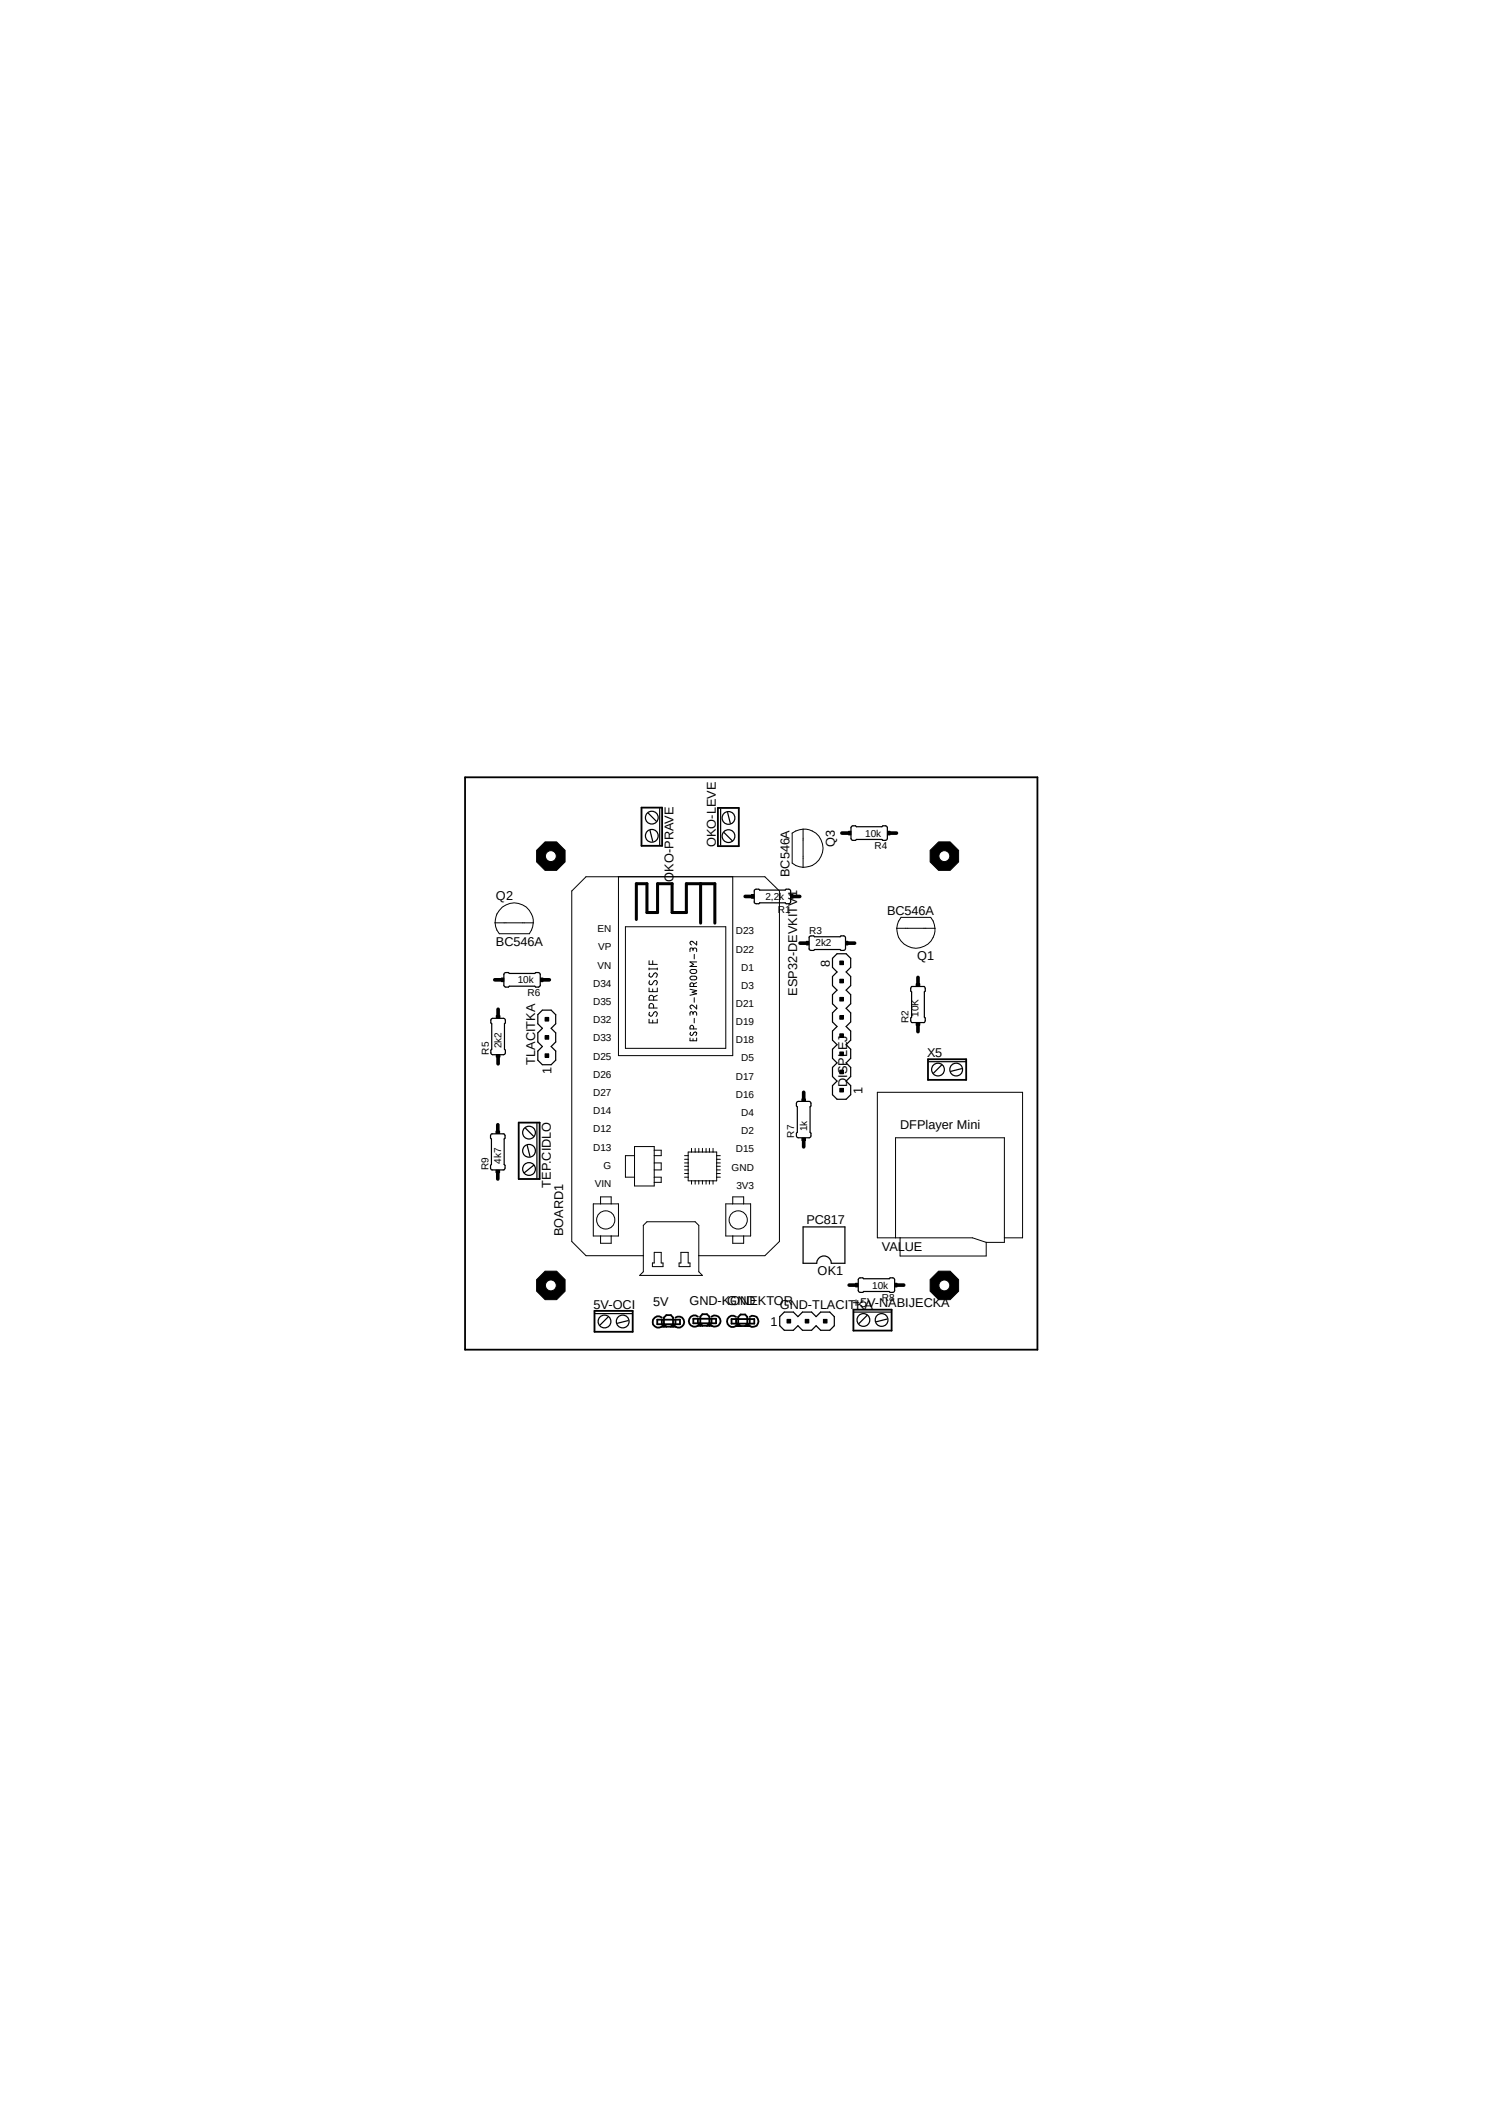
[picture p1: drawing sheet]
<svg xmlns="http://www.w3.org/2000/svg" width="210mm" height="297mm" viewBox="0 0 210 297" stroke-linecap="round" stroke-linejoin="round" font-family="sans-serif">
<path d="M64.8 108.4l80.3 80.2M145.1 108.4l-80.3 80.2" fill="none" stroke="#fff" stroke-width=".14"/>
<circle cx="76.9" cy="179.5" r="2.15" fill="#000"/>
<circle cx="76.9" cy="179.5" r="2.15" fill="none" stroke="#000" stroke-width=".14"/>
<circle cx="76.9" cy="179.5" r=".76" fill="#fff"/>
<g fill="none" stroke="#000" stroke-width=".14">
<circle cx="76.9" cy="179.5" r=".76"/>
<circle cx="131.9" cy="179.5" r="2.15"/>
</g>
<circle cx="131.9" cy="179.5" r="2.15" fill="#000"/>
<circle cx="131.9" cy="179.5" r=".76" fill="#fff"/>
<g fill="none" stroke="#000" stroke-width=".14">
<circle cx="76.9" cy="119.5" r="2.15"/>
<circle cx="131.9" cy="179.5" r=".76"/>
</g>
<circle cx="76.9" cy="119.5" r="2.15" fill="#000"/>
<circle cx="76.9" cy="119.5" r=".76" fill="#fff"/>
<g fill="none" stroke="#000" stroke-width=".14">
<circle cx="76.9" cy="119.5" r=".76"/>
<circle cx="131.9" cy="119.5" r="2.15"/>
</g>
<circle cx="131.9" cy="119.5" r="2.15" fill="#000"/>
<circle cx="131.9" cy="119.5" r=".76" fill="#fff"/>
<g fill="none" stroke="#000" stroke-width=".14">
<path d="M112.1 115.8a2.67 2.67 0 0 1 2.8 2.6 2.67 2.67 0 0 1-2.8 2.7M112.1 115.8l-1 .2-.5 .3v4.2l.5 .4 1 .2M112.1 115.8v5.3M118.5 116.1h.3v.5h-.3zM124 116.1h.3v.5h-.3zM69.1 128.9a2.67 2.67 0 0 1 2.7-2.8 2.67 2.67 0 0 1 2.7 2.8M69.1 128.9l.3 1 .3 .5h4.2l.5-1 .1-.5M69.1 128.9h5.4M70 136.6h.4v.5h-.4zM75.5 136.6h.3v.5h-.3zM86.4 122.4v25h15.9v-25M87.3 129.4h14v17h-14z"/>
<path d="M90.6 138v.5h1.2v-.5M90.6 134.2v.5h1.2M90.6 135.2v.2M90.6 135.3h1.2M90.7 136.9a.33 .33 0 0 0 .2 .6h.1l.3-.5a.25 .25 0 0 1 .3-.1 .25 .25 0 0 1 .2 .3l-.2 .3M90.7 135.9a.33 .33 0 0 0 .2 .5l.2-.1 .2-.3a.25 .25 0 0 1 .3-.1 .25 .25 0 0 1 .2 .2l-.2 .4M91.1 134.2v.5M91.1 138.1v.4M91.3 139.7v-.4a.32 .32 0 0 0-.3-.3 .32 .32 0 0 0-.4 .3v.4h1.2M91.8 135.2v.2M91.8 139l-.5 .2M96.4 135.6l.2-.2h.4h.2l.1 .3-.3 .2h-.4l-.2-.2z"/>
<path d="M96.4 138.1l.9 .2-.7 .3 .7 .2-.9 .2M96.5 136.4h.7l.1 .3-.3 .1h-.5l-.1-.1zM96.8 132.6l.1-.2h.2l.2 .2v.3M96.8 132.8v-.3a.22 .22 0 0 0-.2-.1 .22 .22 0 0 0-.2 .1v.4M96.9 137.8l-.1-.5-.1-.1-.3 .1v.5h.9M96.9 133.3v.6M96.9 139.3v.7M97.3 131.4v.6l-.6-.6a.23 .23 0 0 0-.3 .3l.2 .3M97.3 137.2l-.4 .2M97.3 134.3h-.9l.5 .4-.5 .3h.9M104.9 124.9h.4v.5h-.4zM110.4 124.9h.3v.5h-.3z"/>
<path d="M112.6 131.4h.3v.6h-.3zM117.3 139.3h.5v.5h-.5zM117.3 136.7h.5v.5h-.5zM117.3 134.2h.5v.5h-.5zM118.1 131.4h.3v.6h-.3zM125.2 129.6a2.67 2.67 0 0 0 2.7 2.8 2.67 2.67 0 0 0 2.7-2.8M125.2 129.6h5.4M125.5 128.7l.3-.6h4.2l.3 .5 .3 1M125.5 128.6l-.3 1M127.9 137.4h.5v.3h-.5zM69.3 157.9h.5v.4h-.5zM69.3 141.8h.5v.4h-.5z"/>
<path d="M69.3 147.3h.5v.3h-.5zM76.1 144.6h.5v.5h-.5zM76.1 147.2h.5v.5h-.5zM76.1 142.1h.5v.5h-.5zM90.6 142.3v.5h1.2v-.5M90.7 141.4a.33 .33 0 0 0 .2 .5l.2-.1 .2-.4a.25 .25 0 0 1 .3-.1 .25 .25 0 0 1 .2 .2l-.2 .4M91.1 142.5v.3M91.3 140.8v-.3a.32 .32 0 0 0-.3-.4 .32 .32 0 0 0-.4 .4v.3h1.2M96.4 144.9v.4h.9v-.4M96.4 144.1a.24 .24 0 0 0 0 .3 .24 .24 0 0 0 .2 .2l.3-.4 .3-.1a.31 .31 0 0 1 0 .5M96.8 141.5l.1-.2h.2l.2 .2v.3M96.8 141.7l-.1-.3-.2-.1-.1 .2v.3"/>
<path d="M96.8 145v.3M96.9 143.7l-.1-.4-.3-.1-.1 .1v.4h.9M96.9 142.2v.6M97.3 140.3v.6l-.6-.5a.23 .23 0 0 0-.3 .2l.2 .3M112 153.5h.5v.3h-.5zM112 158.9h.5v.4h-.5zM117.3 149.4h.5v.5h-.5zM117.3 152h.5v.5h-.5zM117.3 146.9h.5v.5h-.5zM117.3 144.4h.5v.5h-.5zM117.3 141.8h.5v.5h-.5zM127.9 142.8h.5v.4h-.5z"/>
<path d="M69.3 163.4h.5v.3h-.5zM82.8 168.1h3.6v4.5h-3.6zM83.9 168.1v-1h1.4v1M83.9 172.6v1h1.4v-1M88.6 160.1h2.8v5.5h-2.8zM88.6 161.4h-1.3v3h1.3M89.8 175.3h-8l-2-1.9v-49l2-2h25l2 2v49l-2 1.9h-9.2M89.8 171.1l.5-.5h6.8l.5 .5v6.5l.5 .5h-8.8l.5-.5zM91.4 174.9h.9v1.5h.3v.5h-1.5v-.5h.3zM91.4 160.6h.9v.8h-.9M91.4 162.4h.9v1h-.9M91.4 164.4h.9v.7h-.9"/>
<path d="M95.1 174.9h1v1.5h.3v.5h-1.6v-.5h.3zM95.6 161.4h.5M95.6 164.4h.5M95.6 163.4h.5M95.6 162.4h.5M95.6 163.9h.5M95.6 162.9h.5M95.6 161.9h.5M96.1 160.9h4v4h-4zM96.6 160.4v.5M96.6 164.9v.5M97.1 160.4v.5"/>
<path d="M97.1 164.9v.5M97.6 160.4v.5M97.6 164.9v.5M98.1 160.4v.5M98.1 164.9v.5M98.6 160.4v.5M98.6 164.9v.5M99.1 160.4v.5M99.1 164.9v.5M99.6 160.4v.5M99.6 164.9v.5M100.1 161.4h.5"/>
<path d="M100.1 164.4h.5M100.1 163.4h.5M100.1 162.4h.5M100.1 163.9h.5M100.1 162.9h.5M100.1 161.9h.5M101.3 168.1h3.5v4.5h-3.5zM102.3 168.1v-1h1.5v1M102.3 172.6v1h1.5v-1M119.5 179.2h.3v.5h-.3zM124.9 179.2h.4v.5h-.4zM125.1 172.8v-13.9h15.2v14.6h-2.6"/>
<path d="M125.7 172.8v2.6h12v-1.9M140.3 172.8h2.5v-20.3h-20.3v20.3h13.3l1.9 .7M109.9 184.2h.5v.5h-.5zM112.4 184.2h.5v.5h-.5zM115 184.2h.5v.5h-.5z"/>
<circle cx="131.9" cy="119.5" r=".76"/>
<circle cx="84.6" cy="170.3" r="1.27"/>
<circle cx="103.1" cy="170.3" r="1.27"/>
</g>
<g fill="none" stroke="#000" stroke-width=".25">
<path d="M64.9 108.5h80v80h-80zM89.6 112.8h2.9v5.3h-2.9zM100.2 112.8h3v5.4h-3zM72.4 156.8h3v7.8h-3zM129.6 147.9h5.3v2.9h-5.3zM83 183h5.3v3h-5.3zM91.8 184.3h3.2v.6h-3.2zM92.4 184a.79 .79 0 0 0-1 .1 .79 .79 0 0 0 0 1 .79 .79 0 0 0 1 .2M92.4 184.3v.6M92.4 185.3h1.9M92.4 185.3l.3-.4 .3 .4M92.7 185.3v-1.3l.3-.4h.7l.3 .4v1.3"/>
<path d="M93.7 185.3l.3-.4 .3 .4M94.3 184.3v.6M94.3 184a.78 .78 0 0 1 1.2 .6 .78 .78 0 0 1-1.2 .7M96.8 184.1h3.2v.7h-3.2zM97.5 183.9a.79 .79 0 0 0-1.1 .1 .79 .79 0 0 0 0 1 .79 .79 0 0 0 1.1 .1M97.5 184.1v.7M97.5 185.1h1.9M97.5 185.1l.3-.3 .3 .3M97.8 185.1v-1.2l.3-.4h.6l.4 .4v1.2M98.7 185.1l.4-.3 .3 .3M99.4 183.9a.79 .79 0 0 1 1 .1 .79 .79 0 0 1 0 1 .79 .79 0 0 1-1 .1M99.4 184.1v.7"/>
<path d="M102.2 184.2h3.1v.6h-3.1zM102.8 184.2v.6M102.8 185.2h1.9M102.8 185.2l.3-.4 .3 .4M102.8 183.9a.79 .79 0 0 0-1.1 .1 .79 .79 0 0 0 0 1.1 .79 .79 0 0 0 1.1 .1M103.1 185.2v-1.3l.3-.3h.7l.3 .3v1.3M104.1 185.2l.3-.4 .3 .4M104.7 184.2v.6M104.7 183.9a.78 .78 0 0 1 1.2 .6 .78 .78 0 0 1-1.2 .7M119.2 182.9h5.3v2.9h-5.3z"/>
</g>
<g fill="none" stroke="#000" stroke-width=".17">
<path d="M90.5 113.5l1.2 1.2M90.8 116l.3 1.5M92.1 112.9v5.1M100.6 112.9v5.1M101.1 116.2l1.1 1.2M101.6 113.5l.4 1.5M118.9 115.4l.2-.1h.4l.1 .1h3.5l.2-.1 .5 .1 .1 .2v1.6l-.2 .1h-.4l-.2-.1h-3.5l-.1 .1h-.5l-.2-.2zM70.4 135.9l.2-.1h.4l.1 .1h3.6l.1-.1h.5l.1 .3v1.6l-.2 .1h-.4l-.1-.1h-3.6l-.1 .1h-.5l-.1-.2zM105.3 124.3l.3-.1h.4l.1 .1h3.5l.2-.1h.5l.1 .2v1.7l-.2 .1h-.4l-.2-.1h-3.5l-.1 .1h-.5l-.2-.1zM113 130.8l.2-.1h.4l.1 .1h3.6l.1-.1h.5l.2 .2-.1 1.7-.2 .1h-.4l-.1-.1h-3.6l-.1 .1h-.5l-.1-.1zM116.9 133.2h1.3l.6 .6v1.3l-.6 .6 .6 .7v1.2l-.6 .7 .6 .6v1.3l-.6 .6 .6 .6v1.3l-.6 .6 .6 .7v1.2l-.6 .7 .6 .6v1.3l-.6 .6 .6 .7v1.2l-.6 .7 .6 .6v1.3l-.6 .6h-1.3l-.7-.6v-1.3l.7-.6-.7-.7v-1.2l.7-.7-.7-.6v-1.3l.7-.6-.7-.7v-1.2l.7-.7-.7-.6v-1.3l.7-.6-.7-.6v-1.3l.7-.6-.7-.7v-1.2l.7-.7-.7-.6v-1.3zM127.3 137.8h1.8l.1 .1v.5l-.1 .1v3.5l.1 .2v.3l-.1 .3h-1.8l-.1-.1v-.5l.1-.2v-3.5l-.1-.1v-.4z"/>
<path d="M68.6 158.3h1.8l.1 .2v.4l-.1 .1v3.6l.1 .1v.4l-.1 .3h-1.8l-.1-.2v-.5l.1-.1v-3.6l-.1-.1v-.3zM68.7 142.2h1.6l.2 .1 .1 .5-.2 .2v3.5l.2 .1v.4l-.2 .2-1.6 .1-.2-.1-.1-.6 .2-.1v-3.5l-.2-.2v-.3zM73.4 157.5l1.1 1.2M73.6 159.9l.4 1.6M75 156.9v7.6M75.7 141.1h1.3l.6 .6v1.3l-.6 .6 .6 .6v1.3l-.6 .6 .6 .7v1.2l-.6 .7h-1.3l-.6-.7v-1.2l.6-.7-.6-.6v-1.3l.6-.6-.6-.6v-1.3zM111.3 153.8h1.7l.2 .1v.5l-.1 .2v3.5l.1 .1v.4l-.1 .2-1.6 .1-.2-.2-.1-.5 .1-.1v-3.5l-.1-.2v-.3zM129.7 148.3h5.1M131.5 148.7l-1.2 1.2M134.3 149.2l-1.5 .4M74.5 162.7l-1.3 1M112.1 171.3h5.9v5.1h-1.9a1.02 1.02 0 0 0-1-1 1.02 1.02 0 0 0-1.1 1h-1.9z"/>
<path d="M119.9 178.6l.2-.2h.4l.1 .2h3.6l.1-.2 .5 .1 .1 .2v1.6l-.2 .2h-.4l-.1-.2h-3.6l-.1 .2-.5-.1-.2-.2zM83.1 183.4h5.2M84.9 183.9l-1.1 1.1M87.7 184.4l-1.5 .4M109.5 183.2h1.3l.6 .7 .7-.7h1.2l.7 .7 .6-.7h1.3l.6 .7v1.2l-.6 .7h-1.3l-.6-.7-.7 .7h-1.2l-.7-.7-.6 .7h-1.3l-.6-.7v-1.2zM119.3 183.2h5.1M121.1 183.7l-1.2 1.1M123.9 184.2l-1.6 .4"/>
<circle cx="91" cy="114.2" r=".89"/>
<circle cx="91" cy="116.7" r=".89"/>
<circle cx="101.7" cy="114.2" r=".89"/>
<circle cx="101.7" cy="116.8" r=".89"/>
<circle cx="73.9" cy="158.2" r=".89"/>
<circle cx="131" cy="149.4" r=".89"/>
<circle cx="133.5" cy="149.4" r=".89"/>
<circle cx="73.9" cy="163.2" r=".89"/>
<circle cx="73.9" cy="160.7" r=".89"/>
<circle cx="84.4" cy="184.5" r=".89"/>
<circle cx="86.9" cy="184.5" r=".89"/>
<circle cx="120.6" cy="184.3" r=".89"/>
<circle cx="123.1" cy="184.3" r=".89"/>
</g>
<path d="M88.9 128.4v-5h1.4v4h1.5v-4h2.1v4h1.9v-4h4v5.5M97.8 123.4v5.5" fill="none" stroke="#000" stroke-width=".42"/>
<g fill="#000">
<path d="M118.5 116.1h.3v.5h-.3z" fill-rule="evenodd"/>
<path d="M124 116.1h.3v.5h-.3z" fill-rule="evenodd"/>
<path d="M70 136.6h.4v.5h-.4z" fill-rule="evenodd"/>
<path d="M75.5 136.6h.3v.5h-.3z" fill-rule="evenodd"/>
<path d="M104.9 124.9h.4v.5h-.4z" fill-rule="evenodd"/>
<path d="M110.4 124.9h.3v.5h-.3z" fill-rule="evenodd"/>
<path d="M112.6 131.4h.3v.6h-.3z" fill-rule="evenodd"/>
<path d="M117.3 139.3h.5v.5h-.5z" fill-rule="evenodd"/>
<path d="M117.3 136.7h.5v.5h-.5z" fill-rule="evenodd"/>
<path d="M117.3 134.2h.5v.5h-.5z" fill-rule="evenodd"/>
<path d="M118.1 131.4h.3v.6h-.3z" fill-rule="evenodd"/>
<path d="M127.9 137.4h.5v.3h-.5z" fill-rule="evenodd"/>
<path d="M69.3 157.9h.5v.4h-.5z" fill-rule="evenodd"/>
<path d="M69.3 141.8h.5v.4h-.5z" fill-rule="evenodd"/>
<path d="M69.3 147.3h.5v.3h-.5z" fill-rule="evenodd"/>
<path d="M76.1 144.6h.5v.5h-.5z" fill-rule="evenodd"/>
<path d="M76.1 147.2h.5v.5h-.5z" fill-rule="evenodd"/>
<path d="M76.1 142.1h.5v.5h-.5z" fill-rule="evenodd"/>
<path d="M112 153.5h.5v.3h-.5z" fill-rule="evenodd"/>
<path d="M112 158.9h.5v.4h-.5z" fill-rule="evenodd"/>
<path d="M117.3 149.4h.5v.5h-.5z" fill-rule="evenodd"/>
<path d="M117.3 152h.5v.5h-.5z" fill-rule="evenodd"/>
<path d="M117.3 146.9h.5v.5h-.5z" fill-rule="evenodd"/>
<path d="M117.3 144.4h.5v.5h-.5z" fill-rule="evenodd"/>
<path d="M117.3 141.8h.5v.5h-.5z" fill-rule="evenodd"/>
<path d="M127.9 142.8h.5v.4h-.5z" fill-rule="evenodd"/>
<path d="M69.3 163.4h.5v.3h-.5z" fill-rule="evenodd"/>
<path d="M119.5 179.2h.3v.5h-.3z" fill-rule="evenodd"/>
<path d="M124.9 179.2h.4v.5h-.4z" fill-rule="evenodd"/>
<path d="M109.9 184.2h.5v.5h-.5z" fill-rule="evenodd"/>
<path d="M112.4 184.2h.5v.5h-.5z" fill-rule="evenodd"/>
<path d="M115 184.2h.5v.5h-.5z" fill-rule="evenodd"/>
</g>
<g fill="none" stroke="#000" stroke-width=".51">
<path d="M117.6 116.3h.8M124.3 116.3h.9M69.1 136.8h.9M75.8 136.8h.9M104.1 125.2h.8M110.8 125.2h.9M111.7 131.7h.9M118.4 131.7h.9M128.2 136.5v.9M69.5 157.1v.8M69.6 140.9v.9M69.6 147.7v.8"/>
<path d="M112.2 152.5v.9M112.2 159.3v.8M128.2 143.2v.9M69.5 163.7v.9M118.6 179.5h.9M125.3 179.5h.9"/>
</g>
<g font-size="1.8">
<text x="99.9" y="118.3" transform="rotate(-90 99.9 118.3)">OKO-LEVE</text>
<text x="116.6" y="118.3" transform="rotate(-90 116.6 118.3)">Q3</text>
<text x="69.3" y="125.7">Q2</text>
<text x="94.1" y="123.1" transform="rotate(-90 94.1 123.1)">OKO-PRAVE</text>
<text x="110.2" y="122.5" transform="rotate(-90 110.2 122.5)">BC546A</text>
<text x="123.9" y="127.7">BC546A</text>
<text x="69.3" y="132">BC546A</text>
<text x="115.9" y="135.1" transform="rotate(-90 115.9 135.1)">8</text>
<text x="128.1" y="134.1">Q1</text>
<text x="111.3" y="139" transform="rotate(-90 111.3 139)">ESP32-DEVKITV1</text>
<text x="74.7" y="148.7" transform="rotate(-90 74.7 148.7)">TLACITKA</text>
<text x="77" y="149.9" transform="rotate(-90 77 149.9)">1</text>
<text x="129.5" y="147.6">X5</text>
<text x="118.3" y="151.8" transform="rotate(-90 118.3 151.8)">DISPLEJ</text>
<text x="120.4" y="152.7" transform="rotate(-90 120.4 152.7)">1</text>
<text x="125.7" y="157.6">DFPlayer Mini</text>
<text x="76.9" y="165.8" transform="rotate(-90 76.9 165.8)">TEP.CIDLO</text>
<text x="78.7" y="172.6" transform="rotate(-90 78.7 172.6)">BOARD1</text>
<text x="112.6" y="170.9">PC817</text>
<text x="114.2" y="178.1">OK1</text>
<text x="123.1" y="174.8">VALUE</text>
<text x="82.9" y="182.8">5V-OCI</text>
<text x="91.2" y="182.4">5V</text>
<text x="96.3" y="182.2">GND-KONEKTOR</text>
<text x="101.6" y="182.3">GND</text>
<text x="107.6" y="185.1">1</text>
<text x="108.9" y="182.8">GND-TLACITKA</text>
<text x="119" y="182.5">+5V-NABIJECKA</text>
</g>
<g font-size="1.4">
<text x="120.8" y="116.8">10k</text>
<text x="122.1" y="118.6">R4</text>
<text x="106.9" y="125.7">2,2k</text>
<text x="83.4" y="130.2">EN</text>
<text x="102.7" y="130.5">D23</text>
<text x="108.6" y="127.5">R1</text>
<text x="113" y="130.4">R3</text>
<text x="72.3" y="137.3">10k</text>
<text x="82.8" y="137.8">D34</text>
<text x="83.4" y="135.3">VN</text>
<text x="83.5" y="132.7">VP</text>
<text x="102.7" y="133">D22</text>
<text x="103.5" y="135.6">D1</text>
<text x="113.9" y="132.2">2k2</text>
<text x="73.7" y="139.1">R6</text>
<text x="82.8" y="142.9">D32</text>
<text x="82.8" y="140.3">D35</text>
<text x="102.7" y="143.1">D19</text>
<text x="102.7" y="140.6">D21</text>
<text x="103.5" y="138.1">D3</text>
<text x="126.9" y="142.8" transform="rotate(-90 126.9 142.8)">R2</text>
<text x="128.3" y="142" transform="rotate(-90 128.3 142)">10K</text>
<text x="68.2" y="147.3" transform="rotate(-90 68.2 147.3)">R5</text>
<text x="70" y="146.3" transform="rotate(-90 70 146.3)">2k2</text>
<text x="82.8" y="148">D25</text>
<text x="82.8" y="145.4">D33</text>
<text x="102.7" y="145.7">D18</text>
<text x="103.5" y="148.2">D5</text>
<text x="82.8" y="155.6">D14</text>
<text x="82.8" y="153">D27</text>
<text x="82.8" y="150.5">D26</text>
<text x="102.7" y="153.3">D16</text>
<text x="102.7" y="150.7">D17</text>
<text x="103.5" y="155.8">D4</text>
<text x="82.8" y="160.7">D13</text>
<text x="82.8" y="158.1">D12</text>
<text x="102.7" y="160.9">D15</text>
<text x="103.5" y="158.4">D2</text>
<text x="110.9" y="158.9" transform="rotate(-90 110.9 158.9)">R7</text>
<text x="112.7" y="158" transform="rotate(-90 112.7 158)">1k</text>
<text x="68.2" y="163.4" transform="rotate(-90 68.2 163.4)">R9</text>
<text x="70" y="162.5" transform="rotate(-90 70 162.5)">4k7</text>
<text x="83.1" y="165.7">VIN</text>
<text x="84.3" y="163.2">G</text>
<text x="102.2" y="163.4">GND</text>
<text x="102.8" y="166">3V3</text>
<text x="121.8" y="180">10k</text>
<text x="123.1" y="181.7">R8</text>
</g>
</svg>
